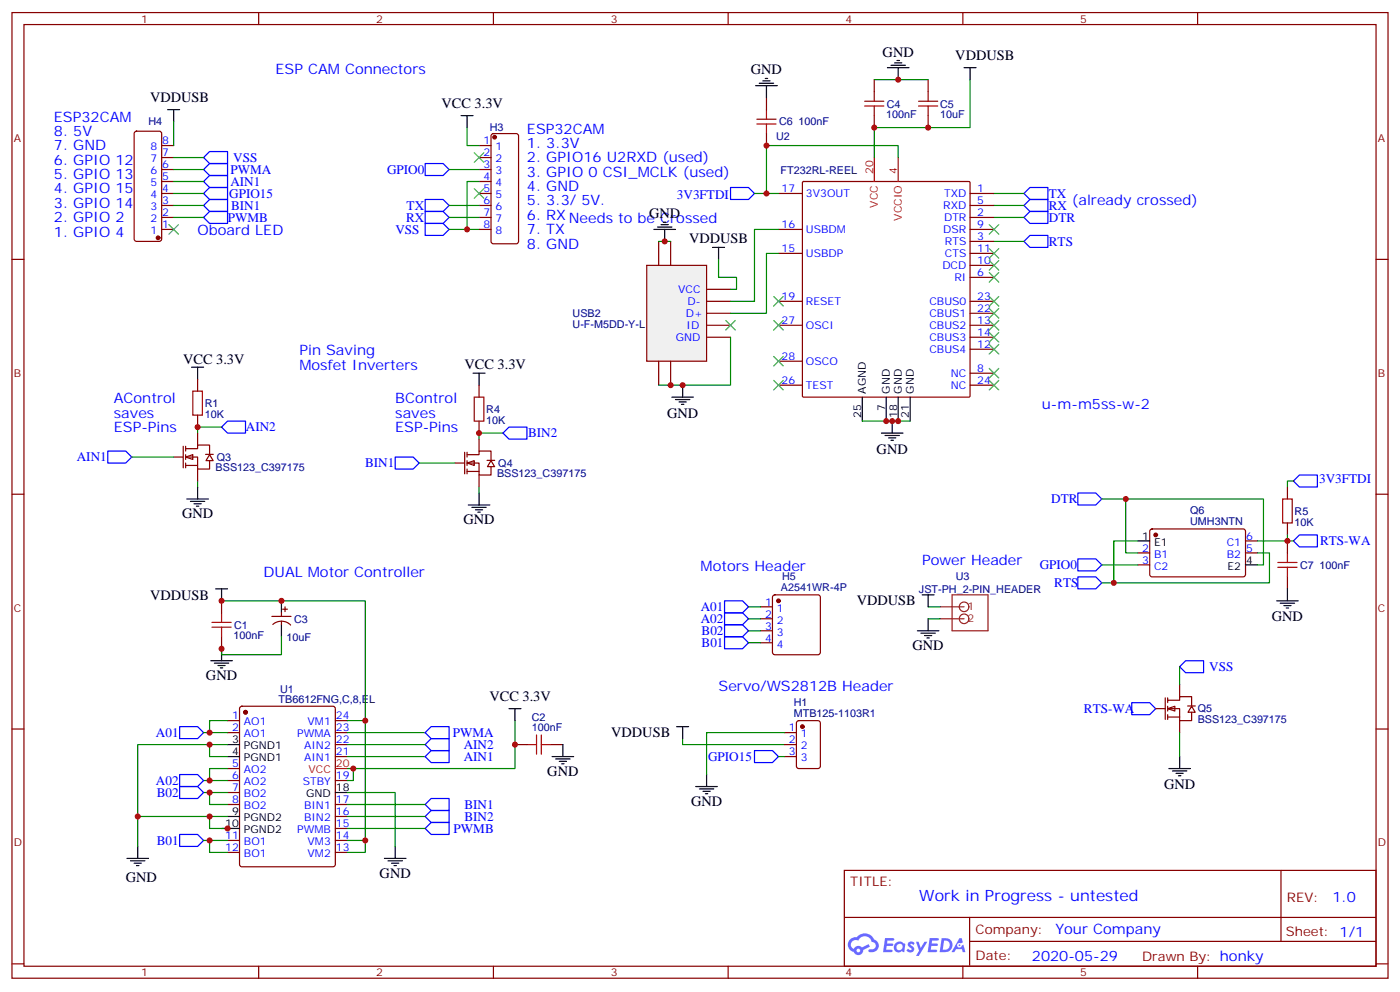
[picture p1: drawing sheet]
<svg xmlns="http://www.w3.org/2000/svg" width="412mm" height="292mm" viewBox="0 0 412 292" stroke-linecap="round" stroke-linejoin="round" font-family="sans-serif">
<g fill="none" stroke="#870000" stroke-width=".35">
<path d="M3.5 3.7h405.4v284.3h-405.4zM7.1 7.2h398.2v277.3h-398.2zM76.2 3.7v3.5M145.3 3.7v3.5M214.5 3.7v3.5M283.6 3.7v3.5M352.8 3.7v3.5M3.5 76.4h3.6M405.3 76.4h3.6M3.5 145.5h3.6M405.3 145.5h3.6M3.5 214.7h3.6"/>
<path d="M405.3 214.7h3.6M248.7 256.3h156.6v28.2h-156.6zM377.3 256.3v20.9M248.7 270.1h156.5M285.6 277.2h119.6M285.6 270.1v14.2M3.5 283.8h3.6M76.2 284.5v3.5M145.3 284.5v3.5M214.5 284.5v3.5M283.6 284.5v3.5M352.8 284.5v3.5"/>
<path d="M405.3 283.8h3.6"/>
</g>
<g fill="#5487ff">
<path d="M267.7 277.5a1.22 1.22 0 0 1 1.7 .2l-.4 .6a.47 .47 0 0 0-.3-.4 .47 .47 0 0 0-.5 .2l.1 .2a1.14 1.14 0 0 1 .8 1.8 1.14 1.14 0 0 1-1.9 0l-.2-.2 .5-.6 .7 .5a.29 .29 0 0 0 .3-.3 .29 .29 0 0 0-.2-.3 1.04 1.04 0 0 1-.6-1.7z"/>
<path d="M260.7 276.2h2.4l.3 .2-.2 .5-1.8 .1-.1 .8h1.5l.3 .4-.3 .4h-1.6l-.2 1.1h1.7l.2 .3-.2 .3-2.6 .1z"/>
<path d="M273.8 276.2h2.4l.3 .2-.1 .5-1.8 .1-.2 .8h1.6l.3 .4-.4 .4-1.6-.1-.1 1.1 1.7 .1 .2 .3-.2 .3-2.6 .1z"/>
<path d="M282.6 276.2h.7l.3 1.3-.6 .3a.69 .69 0 0 0-1 .3 .69 .69 0 0 0 .4 .9 .69 .69 0 0 0 .9-.6l.5-.2 .6 2.2h-.8l-.2-.9h-1.8l-.5 .9h-.8z"/>
<path d="M269.8 277.3h.8l.6 1.8 1.1-1.8h.9l-2.6 4.2h-.8l.9-1.5z"/>
<path d="M277.4 276.2l-.6 4.2h1.3a2.11 2.11 0 0 0 2.5-2.1 2.11 2.11 0 0 0-2.5-2.1zM278.1 277a1.39 1.39 0 0 1 1.7 1.4 1.39 1.39 0 0 1-1.8 1.2h-.3z"/>
<path d="M263.7 277.8a1.54 1.54 0 0 0-.1 2.2 1.54 1.54 0 0 0 2.2 .1l.6 .3 .3-2.3-.2-.3h-.4a1.49 1.49 0 0 0-2.4 0zM264 278.8a.94 .94 0 0 1 1.8 0 .94 .94 0 0 1-1.8 0z"/>
<path d="M250.4 276.6a2.18 2.18 0 0 0 1.1 3.7 1.44 1.44 0 0 0 1.6 .9 1.44 1.44 0 0 0 1.2-1.4l2-1.1-.5-.7-1.9 1a1.47 1.47 0 0 0-2.4 .4 1.39 1.39 0 0 1-.7-1.9 1.39 1.39 0 0 1 2-.5 2.12 2.12 0 0 1 2.2-1.3 2.12 2.12 0 0 1 1.9 1.7 1.14 1.14 0 0 1 1.1 1.4 1.14 1.14 0 0 1-1.7 .7 .43 .43 0 0 0-.5 .4 .43 .43 0 0 0 .4 .5 1.98 1.98 0 0 0 2.5-1.2 1.98 1.98 0 0 0-1.2-2.6 3.1 3.1 0 0 0-5.3-.6l-.9 .1zM252.3 279.9a.55 .55 0 0 1 1.1 0 .55 .55 0 0 1-1.1 0z"/>
<circle cx="282.6" cy="278.3" r=".26"/>
</g>
<g fill="#870000" stroke="#870000" stroke-width=".35">
<circle cx="72.3" cy="209.7" r=".53"/>
<circle cx="145.7" cy="40.4" r=".53"/>
<circle cx="46.6" cy="70" r=".53"/>
<circle cx="229.3" cy="176.9" r=".53"/>
</g>
<g fill="none" stroke="#870000" stroke-width=".35">
<path d="M39.7 38.8l.5-.2h6.7l.7 .5v31.3l-.2 .5-.5 .2h-6.7l-.5-.2-.2-.5v-31.1zM144.9 39.5l.4-.2h6.7l.7 .5 .1 31.3-.3 .5-.5 .2h-6.7l-.5-.2-.2-.5v-31.1zM47.6 42.9h3.6M47.6 46.4h3.6M47.6 49.9h3.6M47.6 53.4h3.6M47.6 57h3.6M141.1 42.9h3.5M141.1 46.4h3.5M141.1 49.9h3.5M141.1 53.4h3.5M141.1 57h3.5"/>
<path d="M47.6 60.5h3.6M47.6 64h3.6M47.6 67.6h3.6M141.1 60.5h3.5M141.1 64h3.5M141.1 67.6h3.5M58.2 111.7v3.5M141.1 113.4v3.5M58.2 122.2v3.6M141.1 124v3.5M65.3 176.9v3.5M83.3 179.4h1.4"/>
<path d="M84 178.7v1.4M224 178.7h3.5M227.8 175.4l.4-.2h12.7l.5 .2 .3 .5v16.2l-.3 .5-.5 .2h-12.7l-.5-.2-.2-.5v-16.2zM65.3 187.5v3.5M80.1 181.5h5.6M80.4 183.9a3.8 3.8 0 0 1 5.2 .2M82.9 180.4v1.1M82.9 182.9v1.1M224 182.2h3.5M224 185.7h3.5M224 189.3h3.5M67 212.2h3.6"/>
<path d="M67 215.7h3.6M70.8 208.2l.5-.2h26.8l.6 .4 .1 46.1-.5 .7h-27l-.7-.4v-46.1zM98.8 212.2h3.5M98.8 215.7h3.5M98.8 219.3h3.5M151.7 219.3h3.5M162.3 219.3h3.5M67 226.3h3.6M67 229.8h3.6M67 233.4h3.6M67 236.9h3.6M98.8 229.8h3.5"/>
<path d="M98.8 236.9h3.5M98.8 222.8h3.5M67 247.5h3.6M67 251h3.6M98.8 247.5h3.5M98.8 251h3.5M98.8 243.9h3.5M98.8 240.4h3.5"/>
</g>
<g fill="none" stroke="#000" stroke-width=".35">
<path d="M135.8 34h3.5M137.6 34v3.6M56.4 108.1h3.6M58.2 108.1v3.6M139.3 109.9h3.6M141.1 109.9v3.5M55 146.9h6.4M56.1 147.6h4.2M57.1 148.3h2.2M57.9 149h.7M58.2 143.4v3.5M137.9 148.7h6.4"/>
<path d="M139 149.4h4.2M140.1 150.1h2.1M140.8 150.8h.7M141.1 145.2v3.5M82.9 176.9v3.5M62.1 194.6h6.3M63.1 195.3h4.3M64.2 196h2.1M64.9 196.7h.7M65.3 191v3.6M82.9 184v3.5M270.2 185.7h6.4"/>
<path d="M271.3 186.4h4.2M272.3 187.1h2.2M273 187.9h.8M273.4 182.2v3.5M67 219.3h3.6M149.9 208.7h3.6M151.7 208.7v3.5M165.8 219.3v3.5M67 222.8h3.6M98.8 233.4h3.5M162.6 222.8h6.4M163.7 223.5h4.2"/>
<path d="M164.7 224.2h2.2M165.5 224.9h.7M205 231.6h6.3M206 232.3h4.3M207.1 233h2.1M207.8 233.7h.7M208.1 228.1v3.5M37.4 252.8h6.3M38.5 253.5h4.2M39.5 254.2h2.1M40.2 254.9h.7M40.6 249.2v3.6"/>
<path d="M67 240.4h3.6M67 243.9h3.6M113.2 252.8h6.4M114.3 253.5h4.2M115.4 254.2h2.1M116.1 254.9h.7M116.4 249.2v3.6"/>
</g>
<path d="M98.8 226.3h3.5" fill="none" stroke="#f00" stroke-width=".35"/>
<g fill="none" stroke="#008700" stroke-width=".35">
<path d="M137.6 37.6v5.3h3.5M51.2 49.9h8.8M51.2 53.4h8.8M51.2 57h8.8M132.3 49.9h8.8M141.1 53.4h-3.5v14.2h3.5M51.2 60.5h8.8M51.2 64h8.8M65.3 125.8h-7.1v1.7M148.2 127.5h-7.1v1.8M58.2 141.6v1.8M65.3 176.9h42.3v74.1h-5.3"/>
<path d="M220.5 178.7h3.5M273.4 178.7h3.5M82.9 187.5v5.3h-17.6v-1.8M220.5 182.2h3.5M220.5 185.7h3.5M220.5 189.3h3.5M273.4 182.2h3.5M60 215.7h7M61.7 219.3v3.5h5.3M67 212.2h-5.3v3.5M67 219.3h-26.4v29.9M102.3 212.2h5.3"/>
<path d="M102.3 215.7h22.9M102.3 219.3h22.9M151.7 212.2v14.1h-49.4M201.1 217.5v1.8h30M60 229.8h7M60 233.4h7M61.7 233.4v3.5h5.3M67 226.3h-5.3v3.5M102.3 233.4h14.1v15.8M102.3 222.8h22.9M102.3 236.9h22.9M104.1 226.3v3.5h-1.8"/>
<path d="M40.6 240.4h26.4M60 247.5h1.7M61.7 240.4v3.5h5.3h-1.7M67 247.5h-5.3v3.5h5.3M102.3 247.5h5.3M102.3 240.4h22.9M102.3 243.9h22.9"/>
</g>
<g fill="none" stroke="#00f" stroke-width=".35">
<path d="M60 53.4l1.7-1.7h5.3v3.5h-5.3zM60 49.9l1.7-1.7h5.3v3.5h-5.3zM60 57l1.7-1.8h5.3v3.5h-5.3zM125.2 58.7h5.3l1.8 1.8-1.8 1.8h-5.3zM125.2 48.2h5.3l1.8 1.7-1.8 1.8h-5.3zM60 60.5l1.7-1.8h5.3v3.6h-5.3zM60 64l1.7-1.7h5.3v3.5h-5.3zM125.2 62.3h5.3l1.8 1.7-1.8 1.8h-5.3zM31.7 132.8h5.3l1.8 1.8-1.8 1.7h-5.3zM65.3 125.8l1.7-1.8h5.3v3.5h-5.3zM116.4 134.6h5.3l1.8 1.7-1.8 1.8h-5.3zM148.2 127.5l1.7-1.7h5.3v3.5h-5.3z"/>
<path d="M213.4 176.9h5.3l1.8 1.8-1.8 1.7h-5.3zM213.4 180.4h5.3l1.8 1.8-1.8 1.8h-5.3zM213.4 184h5.3l1.8 1.7-1.8 1.8h-5.3zM213.4 187.5h5.3l1.8 1.8-1.8 1.7h-5.3zM52.9 214h5.3l1.8 1.7-1.8 1.8h-5.3zM125.2 215.7l1.8-1.7h5.3v3.5h-5.3zM125.2 219.3l1.8-1.8h5.3v3.5h-5.3zM52.9 228.1h5.3l1.8 1.7-1.8 1.8h-5.3zM52.9 231.6h5.3l1.8 1.8-1.8 1.7h-5.3zM125.2 222.8l1.8-1.8h5.3v3.5h-5.3zM125.2 236.9l1.8-1.8h5.3v3.6h-5.3zM222.2 221h5.3l1.8 1.8-1.8 1.7h-5.3z"/>
<path d="M52.9 245.7h5.3l1.8 1.8-1.8 1.7h-5.3zM125.2 243.9l1.8-1.7h5.3v3.5h-5.3zM125.2 240.4l1.8-1.7h5.3v3.5h-5.3z"/>
</g>
<path d="M56.8 115.2h2.8v7h-2.8zM139.7 116.9h2.8v7.1h-2.8zM62.4 184.7h5.7M62.4 183.3h5.7M65.3 180.4v2.9M65.3 184.7v2.8M155.2 219.3h2.8M158 216.4v5.7M159.5 216.4v5.7M159.5 219.3h2.8" fill="none" stroke="#a10000" stroke-width=".35"/>
<g fill="none" stroke="#8c2424" stroke-width=".35">
<path d="M276.9 178.7h7.1M280.5 175.2h10.5v10.5h-10.5zM276.9 182.2h7.1"/>
<circle cx="284" cy="178.7" r="1.41"/>
<circle cx="284" cy="182.2" r="1.41"/>
</g>
<path d="M54.7 134.6l2.1-.7v1.4z" fill="#fff" stroke="#870000" stroke-width=".35"/>
<path d="M51.2 134.6h2.8M54 131.4v6.4M54.7 132.1h3.5v-1h3.5v2.8M54.7 134.6h3.5v3.5h3.5v-2.5M54.7 137.1h3.5M54.7 131.4v1.4M54.7 133.9v1.4M54.7 136.3v1.5M58.2 127.5v3.6M58.2 138.1v3.5M60.6 133.8h2.2M61.7 133.9l1.1 1.7h-2.1z" fill="none" stroke="#870000" stroke-width=".35"/>
<path d="M137.6 136.3l2.1-.7v1.5z" fill="#fff" stroke="#870000" stroke-width=".35"/>
<g fill="none" stroke="#870000" stroke-width=".35">
<path d="M225.8 28.8v3.5M225.8 39.3v3.6M257.5 23.5v3.5M257.5 34v3.6M273.4 23.5v3.5M273.4 34v3.6M229.3 57h7.1M236.4 53.6l.3-.2h48.7l.3 .2 .1 63-.2 .3h-48.9l-.3-.1zM285.8 57h7M229.3 67.6h7.1M229.3 74.6h7.1M285.8 60.5h7"/>
<path d="M285.8 67.6h7M285.8 78.1h7M285.8 74.6h7M285.8 64h7M285.8 71.1h7M229.3 95.8h7.1M229.3 88.7h7.1M285.8 81.7h7M285.8 95.8h7M285.8 99.3h7M285.8 88.7h7M285.8 92.3h7"/>
<path d="M229.3 113.4h7.1M229.3 106.4h7.1M285.8 113.4h7M285.8 109.9h7M285.8 102.8h7M134.1 136.3h2.8M136.9 133.2v6.3M137.6 133.9h3.5v-1.1h3.5v2.8M137.6 136.3h3.5v3.6h3.5v-2.5M137.6 138.8h3.5M137.6 133.2v1.4M137.6 135.6v1.5"/>
<path d="M137.6 138.1v1.4M141.1 129.3v3.5M141.1 139.9v3.5M143.5 135.6h2.2M144.6 135.6l1.1 1.8h-2.1zM231.1 215.7h3.5M231.1 219.3h3.5M234.8 212.4l.5-.2h5.6l.7 .4 .1 13-.5 .7h-5.9l-.6-.5-.1-12.9zM231.1 222.8h3.5"/>
</g>
<circle cx="236.4" cy="214" r=".53" fill="#870000" stroke="#870000" stroke-width=".35"/>
<g fill="none" stroke="#008700" stroke-width=".35">
<path d="M257.5 23.5h15.9M285.8 23.5v14.1h-28.3v8.8M264.6 46.4v-3.5h-38.8v14.1h3.5M292.8 57h8.8M132.3 60.5h8.8M132.3 64h8.8M292.8 60.5h8.8M292.8 64h8.8M292.8 71.1h8.8M38.8 134.6h12.4M123.5 136.3h10.6M254 124h14.1"/>
<path d="M141.1 143.4v1.8M231.1 215.7h-23v12.4M229.3 222.8h1.8"/>
</g>
<path d="M257.5 46.4v7M264.6 46.4v7" fill="none" stroke="#f00" stroke-width=".35"/>
<g fill="none" stroke="#000" stroke-width=".35">
<path d="M261.4 19.9h6.4M262.5 19.2h4.2M263.5 18.5h2.1M264.2 17.8h.7M264.6 19.9v3.6M284 19.9h3.5M285.8 19.9v3.6M222.6 25.2h6.4M223.7 24.5h4.2M224.7 23.8h2.1M225.4 23.1h.7M225.8 25.2v3.6"/>
<path d="M254 116.9v7.1M261.1 116.9v7.1M264.6 116.9v7.1M268.1 116.9v7.1M259.6 127.5h6.4M260.7 128.2h4.2M261.8 128.9h2.1M262.5 129.6h.7M262.8 124v3.5M344.3 226.3h6.4M345.4 227h4.2M346.4 227.7h2.1"/>
<path d="M347.1 228.4h.7M347.5 222.8v3.5"/>
</g>
<path d="M223 36.5h5.6M223 35.1h5.6M225.8 32.3v2.8M225.8 36.5v2.8M254.7 31.2h5.6M254.7 29.8h5.6M257.5 27v2.8M257.5 31.2v2.8M270.6 31.2h5.6M270.6 29.8h5.6M273.4 27v2.8M273.4 31.2v2.8" fill="none" stroke="#a10000" stroke-width=".35"/>
<path d="M60 46.4l1.7-1.8h5.3v3.6h-5.3zM303.4 55.2h5.3v3.5h-5.3l-1.8-1.7zM301.6 60.5l1.8-1.8h5.3v3.6h-5.3zM303.4 62.3h5.3v3.5h-5.3l-1.8-1.8zM303.4 69.3h5.3v3.5h-5.3l-1.8-1.7zM349.2 194.6h5.3v3.5h-5.3l-1.7-1.8zM333.4 206.9h5.3l1.7 1.8-1.7 1.7h-5.3z" fill="none" stroke="#00f" stroke-width=".35"/>
<path d="M344 208.7l2.1-.7v1.4z" fill="#fff" stroke="#870000" stroke-width=".35"/>
<g fill="none" stroke="#870000" stroke-width=".35">
<path d="M338.9 156l.5-.2h27.1l.4 .7-.1 12.9-.6 .5-27.1-.1-.4-.6v-12.7zM366.9 159.3h3.5M379.2 143.4v3.5M379.2 154v3.5M379.2 159.3v3.5M335.1 162.8h3.6M335.1 166.3h3.6M366.9 162.8h3.5M379.2 169.9v3.5M340.4 208.7h2.9M343.3 205.5v6.3M344 206.2h3.5v-1.1h3.5v2.9"/>
<path d="M344 208.7h3.5v3.5h3.5v-2.5M344 211.1h3.5M344 205.5v1.4M344 208v1.4M344 210.4v1.4M347.5 201.6v3.5M347.5 212.2v3.5M349.8 207.9h2.3M351 208l1.1 1.7h-2.1z"/>
</g>
<g fill="none" stroke="#000" stroke-width=".35">
<path d="M49.4 32.3h3.5M51.2 32.3v3.5M209.9 72.8h3.5M211.7 72.8v3.6M335.1 159.3h3.6M63.5 173.4h3.5M65.3 173.4v3.5M271.6 175.2h3.6M273.4 175.2v3.5M366.9 166.3h3.5M376.1 176.9h6.3M377.1 177.6h4.3"/>
<path d="M378.2 178.3h2.1M378.9 179h.7M379.2 173.4v3.5M199.3 214h3.5M201.1 214v3.5"/>
</g>
<g fill="none" stroke="#008700" stroke-width=".35">
<path d="M51.2 35.8v7.1M51.2 46.4h8.8M222.2 57h3.6M132.3 67.6h5.3M324.6 146.9h47.6v19.4h-1.8M331.6 146.9v15.9h3.5M335.1 159.3h-7v12.3h-3.5M370.4 159.3h10.6M379.2 157.5v1.8M381 141.6h-1.8v1.8M324.6 166.3h10.5M370.4 162.8h3.5v8.8h-45.8"/>
<path d="M347.5 196.3v5.3M347.5 215.7v7.1"/>
</g>
<path d="M215.2 55.2h5.3l1.7 1.8-1.7 1.7h-5.3zM125.2 65.8h5.3l1.8 1.8-1.8 1.7h-5.3zM317.5 145.2h5.3l1.8 1.7-1.8 1.8h-5.3zM381 159.3l1.8-1.8h5.3v3.5h-5.3zM381 141.6l1.8-1.7h5.3v3.5h-5.3zM317.5 169.9h5.3l1.8 1.7-1.8 1.8h-5.3zM317.5 164.6h5.3l1.8 1.7-1.8 1.8h-5.3z" fill="none" stroke="#00f" stroke-width=".35"/>
<circle cx="340.4" cy="157.5" r=".53" fill="#870000" stroke="#870000" stroke-width=".35"/>
<path d="M377.8 146.9h2.8v7.1h-2.8zM376.4 167h5.7M376.4 165.6h5.7M379.2 162.8v2.8M379.2 167v2.9" fill="none" stroke="#a10000" stroke-width=".35"/>
<g fill="none" stroke="#3c3" stroke-width=".35">
<path d="M139.7 55.6l2.8 2.8M139.7 45l2.8 2.8M142.5 55.6l-2.8 2.8M142.5 45l-2.8 2.8M49.7 66.1l2.9 2.9M52.6 66.1l-2.9 2.9M291.4 76.7l2.8 2.9M291.4 73.2l2.8 2.8M291.4 66.1l2.8 2.9M294.2 76.7l-2.8 2.9M294.2 73.2l-2.8 2.8M294.2 66.1l-2.8 2.9"/>
<path d="M227.9 94.4l2.8 2.8M227.9 87.3l2.8 2.8M230.7 94.4l-2.8 2.8M230.7 87.3l-2.8 2.8M291.4 80.3l2.8 2.8M291.4 87.3l2.8 2.8M291.4 90.8l2.8 2.9M291.4 94.4l2.8 2.8M291.4 97.9l2.8 2.8M294.2 80.3l-2.8 2.8M294.2 87.3l-2.8 2.8M294.2 90.8l-2.8 2.9"/>
<path d="M294.2 94.4l-2.8 2.8M294.2 97.9l-2.8 2.8M227.9 112l2.8 2.8M227.9 105l2.8 2.8M230.7 112l-2.8 2.8M230.7 105l-2.8 2.8M291.4 101.4l2.8 2.8M291.4 108.5l2.8 2.8M291.4 112l2.8 2.8M294.2 101.4l-2.8 2.8M294.2 108.5l-2.8 2.8M294.2 112l-2.8 2.8"/>
</g>
<path d="M190.5 78.1h17.6v28.3h-17.6z" fill="#f0f0f0" stroke="#870000" stroke-width=".35"/>
<path d="M194 71.1v7M197.6 71.1v7M208.1 99.3h7.1M208.1 85.2h7.1M208.1 88.7h7.1M208.1 92.3h7.1M208.1 95.8h7.1M194 106.4v7M197.6 106.4v7" fill="none" stroke="#870000" stroke-width=".35"/>
<path d="M194 71.1h3.6M211.7 76.4v5.3h5.3v3.5h-1.8M229.3 67.6h-7.1v21.1h-7M229.3 74.6h-3.5v17.7h-10.6M215.2 99.3v14.1h-21.2" fill="none" stroke="#008700" stroke-width=".35"/>
<path d="M192.6 67.6h6.4M193.7 66.9h4.2M194.7 66.1h2.1M195.4 65.4h.7M195.8 67.6v3.5M197.9 116.9h6.4M199 117.7h4.2M200 118.4h2.1M200.7 119.1h.7M201.1 113.4v3.5" fill="none" stroke="#000" stroke-width=".35"/>
<path d="M213.8 94.4l2.8 2.8M216.6 94.4l-2.8 2.8" fill="none" stroke="#3c3" stroke-width=".35"/>
<g fill="#c00">
<circle cx="264.6" cy="23.5" r=".88"/>
<circle cx="262.8" cy="124" r=".88"/>
<circle cx="104.1" cy="226.3" r=".88"/>
<circle cx="82.9" cy="176.9" r=".88"/>
<circle cx="40.6" cy="240.4" r=".88"/>
<circle cx="141.1" cy="127.5" r=".88"/>
<circle cx="61.7" cy="240.4" r=".88"/>
<circle cx="67" cy="243.9" r=".88"/>
<circle cx="61.7" cy="219.3" r=".88"/>
<circle cx="61.7" cy="215.7" r=".88"/>
<circle cx="61.7" cy="233.4" r=".88"/>
<circle cx="61.7" cy="229.8" r=".88"/>
<circle cx="61.7" cy="247.5" r=".88"/>
<circle cx="58.2" cy="125.8" r=".88"/>
<circle cx="65.3" cy="191" r=".88"/>
<circle cx="107.6" cy="212.2" r=".88"/>
<circle cx="107.6" cy="247.5" r=".88"/>
<circle cx="151.7" cy="219.3" r=".88"/>
<circle cx="264.6" cy="124" r=".88"/>
<circle cx="261.1" cy="124" r=".88"/>
<circle cx="257.5" cy="37.6" r=".88"/>
<circle cx="225.8" cy="42.9" r=".88"/>
<circle cx="273.4" cy="37.6" r=".88"/>
<circle cx="65.3" cy="176.9" r=".88"/>
<circle cx="137.6" cy="67.6" r=".88"/>
<circle cx="328.1" cy="171.6" r=".88"/>
<circle cx="331.6" cy="146.9" r=".88"/>
<circle cx="379.2" cy="159.3" r=".88"/>
<circle cx="225.8" cy="57" r=".88"/>
<circle cx="197.6" cy="113.4" r=".88"/>
<circle cx="195.8" cy="71.1" r=".88"/>
<circle cx="201.1" cy="113.4" r=".88"/>
</g>
<text font-size="4.6" fill="#00f" x="270.8" y="265.3">Work in Progress - untested</text>
<g font-size="4.2">
<text x="260" y="16.7">GND</text>
<text x="281.4" y="17.8">VDDUSB</text>
<text x="221.2" y="21.9">GND</text>
<text x="44.2" y="30.1">VDDUSB</text>
<text x="130.1" y="31.9">VCC 3.3V</text>
<text x="191.2" y="64.2">GND</text>
<text x="203" y="71.6">VDDUSB</text>
<text x="53.9" y="107">VCC 3.3V</text>
<text x="136.8" y="108.8">VCC 3.3V</text>
<text x="196.5" y="123.1">GND</text>
<text x="258.2" y="133.6">GND</text>
<text x="53.6" y="152.6">GND</text>
<text x="136.5" y="154.3">GND</text>
<text x="44.2" y="176.5">VDDUSB</text>
<text x="252.4" y="178.3">VDDUSB</text>
<text x="374.6" y="183">GND</text>
<text x="268.8" y="191.4">GND</text>
<text x="60.7" y="200.2">GND</text>
<text x="144.2" y="206.6">VCC 3.3V</text>
<text x="180" y="217.1">VDDUSB</text>
<text x="161.2" y="228.4">GND</text>
<text x="342.9" y="232.4">GND</text>
<text x="203.6" y="237.2">GND</text>
<text x="37" y="259.8">GND</text>
<text x="111.8" y="258.4">GND</text>
</g>
<g font-size="4.2" fill="#00f">
<text x="81.1" y="21.7">ESP CAM Connectors</text>
<text x="15.9" y="35.8">ESP32CAM</text>
<text x="15.9" y="40">8. 5V</text>
<text x="155.2" y="39.3">ESP32CAM</text>
<text x="15.9" y="44.3">7. GND</text>
<text x="155.2" y="43.6">1. 3.3V</text>
<text x="155.2" y="47.8">2. GPIO16 U2RXD (used)</text>
<text x="15.9" y="48.5">6. GPIO 12</text>
<text x="15.9" y="52.7">5. GPIO 13</text>
<text x="155.2" y="52">3. GPIO 0 CSI_MCLK (used)</text>
<text x="15.9" y="57">4. GPIO 15</text>
<text x="155.2" y="56.3">4. GND</text>
<text x="15.9" y="61.2">3. GPIO 14</text>
<text x="15.9" y="65.4">2. GPIO 2</text>
<text x="155.2" y="60.5">5. 3.3/ 5V.</text>
<text x="155.2" y="64.7">6. RX</text>
<text x="167.6" y="65.8">Needs to be Crossed</text>
<text x="315.7" y="60.5">(already crossed)</text>
<text x="15.9" y="69.7">1. GPIO 4</text>
<text x="58.2" y="69.3">Oboard LED</text>
<text x="155.2" y="69">7. TX</text>
<text x="155.2" y="73.2">8. GND</text>
<text x="88.2" y="104.6">Pin Saving</text>
<text x="88.2" y="108.8">Mosfet Inverters</text>
<text x="33.5" y="118.7">AControl</text>
<text x="116.4" y="118.7">BControl</text>
<text x="33.5" y="122.9">saves</text>
<text x="116.4" y="122.9">saves</text>
<text x="306.9" y="120.5">u-m-m5ss-w-2</text>
<text x="33.5" y="127.2">ESP-Pins</text>
<text x="116.4" y="127.2">ESP-Pins</text>
<text x="271.6" y="166.3">Power Header</text>
<text x="77.6" y="169.9">DUAL Motor Controller</text>
<text x="206.4" y="168.1">Motors Header</text>
<text x="211.7" y="203.4">Servo/WS2812B Header</text>
<text x="392.5" y="265.6">1.0</text>
<text x="310.9" y="275.1">Your Company</text>
<text x="304" y="282.9">2020-05-29</text>
</g>
<g font-size="3.9" fill="#00f">
<text x="68.7" y="47.6">VSS</text>
<text x="67.9" y="51.2">PWMA</text>
<text x="114" y="51.2">GPIO0</text>
<text x="67.5" y="58.2">GPIO15</text>
<text x="67.8" y="54.7">AIN1</text>
<text x="199.4" y="58.7">3V3FTDI</text>
<text x="309" y="58.3">TX</text>
<text x="67.1" y="65.3">PWMB</text>
<text x="68.1" y="61.8">BIN1</text>
<text x="119.6" y="65.3">RX</text>
<text x="119.8" y="61.7">TX</text>
<text x="309" y="61.8">RX</text>
<text x="309" y="65.3">DTR</text>
<text x="116.5" y="68.8">VSS</text>
<text x="309" y="72.4">RTS</text>
<text x="72.4" y="127">AIN2</text>
<text x="155.6" y="128.8">BIN2</text>
<text x="22.6" y="135.8">AIN1</text>
<text x="107.5" y="137.6">BIN1</text>
<text x="388.6" y="142.3">3V3FTDI</text>
<text x="309.7" y="148.2">DTR</text>
<text x="388.8" y="160.5">RTS-WA</text>
<text x="306.3" y="167.6">GPIO0</text>
<text x="310.5" y="172.8">RTS</text>
<text x="206.4" y="179.9">A01</text>
<text x="206.4" y="183.4">A02</text>
<text x="206.7" y="187">B02</text>
<text x="206.7" y="190.5">B01</text>
<text x="356.2" y="197.6">VSS</text>
<text x="319.3" y="209.9">RTS-WA</text>
<text x="45.9" y="217">A01</text>
<text x="133.4" y="217">PWMA</text>
<text x="136.6" y="220.5">AIN2</text>
<text x="136.6" y="224">AIN1</text>
<text x="208.6" y="224.1">GPIO15</text>
<text x="45.9" y="231.1">A02</text>
<text x="46.2" y="234.6">B02</text>
<text x="136.8" y="238.1">BIN1</text>
<text x="133.6" y="245.2">PWMB</text>
<text x="136.8" y="241.7">BIN2</text>
<text x="46.2" y="248.7">B01</text>
</g>
<g font-size="3.9" fill="#800">
<text x="250.5" y="260.9">TITLE:</text>
<text x="379.1" y="265.6">REV:</text>
<text x="287.4" y="275.1">Company:</text>
<text x="378.7" y="275.7">Sheet: 1/1</text>
<text x="287.4" y="282.8">Date:</text>
<text x="336.4" y="282.8">Drawn By: honky</text>
</g>
<g font-size="3.2" fill="#800">
<text x="41.6" y="6.7">1</text>
<text x="110.8" y="6.7">2</text>
<text x="179.9" y="6.7">3</text>
<text x="249.1" y="6.7">4</text>
<text x="318.2" y="6.7">5</text>
<text x="4.1" y="41.8">A</text>
<text x="405.9" y="41.8">A</text>
<text x="4.1" y="110.9">B</text>
<text x="405.9" y="110.9">B</text>
<text x="4.1" y="180.1">C</text>
<text x="405.9" y="180.1">C</text>
<text x="4.1" y="249.2">D</text>
<text x="405.9" y="249.2">D</text>
<text x="41.6" y="287.5">1</text>
<text x="110.8" y="287.5">2</text>
<text x="179.9" y="287.5">3</text>
<text x="249.1" y="287.5">4</text>
<text x="318.2" y="287.5">5</text>
</g>
<g font-size="3.2" fill="#000080">
<text x="261.1" y="34.8">100nF</text>
<text x="261.2" y="31.7">C4</text>
<text x="276.9" y="34.8">10uF</text>
<text x="276.9" y="31.7">C5</text>
<text x="43.7" y="37">H4</text>
<text x="144.2" y="38.7">H3</text>
<text x="228.6" y="41.3">U2</text>
<text x="229.5" y="37">C6</text>
<text x="235.2" y="36.9">100nF</text>
<text x="229.9" y="51.1">FT232RL-REEL</text>
<text x="168.7" y="93.4">USB2</text>
<text x="168.7" y="96.6">U-F-M5DD-Y-L</text>
<text x="60.3" y="119.9">R1</text>
<text x="60.3" y="123">10K</text>
<text x="143.2" y="124.8">10K</text>
<text x="143.2" y="121.6">R4</text>
<text x="63.9" y="135.6">Q3</text>
<text x="146.8" y="137.4">Q4</text>
<text x="63.5" y="138.8">BSS123_C397175</text>
<text x="146.4" y="140.6">BSS123_C397175</text>
<text x="350.6" y="154.6">UMH3NTN</text>
<text x="350.6" y="151.4">Q6</text>
<text x="381.4" y="154.8">10K</text>
<text x="381.4" y="151.6">R5</text>
<text x="382.9" y="167.5">C7</text>
<text x="388.7" y="167.4">100nF</text>
<text x="230.4" y="170.9">H5</text>
<text x="281.5" y="170.9">U3</text>
<text x="230.1" y="174.1">A2541WR-4P</text>
<text x="270.7" y="174.5">JST-PH_2-PIN_HEADER</text>
<text x="69" y="185.1">C1</text>
<text x="86.6" y="183.4">C3</text>
<text x="68.8" y="188.3">100nF</text>
<text x="84.4" y="188.6">10uF</text>
<text x="82.5" y="204">U1</text>
<text x="82.1" y="206.9">TB6612FNG,C,8,EL</text>
<text x="233.8" y="208">H1</text>
<text x="352.8" y="209.8">Q5</text>
<text x="156.6" y="215.4">100nF</text>
<text x="156.6" y="212.2">C2</text>
<text x="233.8" y="211.1">MTB125-1103R1</text>
<text x="352.8" y="213">BSS123_C397175</text>
</g>
<g font-size="3.2" fill="#00f">
<text x="44.3" y="47.8">7</text>
<text x="44.3" y="44.3">8</text>
<text x="47.8" y="46">7</text>
<text x="47.8" y="42.5">8</text>
<text x="142.4" y="42.5">1</text>
<text x="142.4" y="46">2</text>
<text x="145.9" y="44.3">1</text>
<text x="145.9" y="47.8">2</text>
<text x="44.3" y="51.3">6</text>
<text x="47.8" y="53.1">5</text>
<text x="47.8" y="49.6">6</text>
<text x="142.4" y="49.6">3</text>
<text x="142.4" y="53.1">4</text>
<text x="145.9" y="51.3">3</text>
<text x="44.3" y="58.4">4</text>
<text x="44.3" y="54.9">5</text>
<text x="47.8" y="56.6">4</text>
<text x="142.4" y="56.6">5</text>
<text x="145.9" y="54.9">4</text>
<text x="145.9" y="58.4">5</text>
<text x="230.2" y="56.6">17</text>
<text x="237.4" y="58">3V3OUT</text>
<text x="278.1" y="58">TXD</text>
<text x="287.9" y="56.6">1</text>
<text x="44.3" y="65.4">2</text>
<text x="44.3" y="61.9">3</text>
<text x="47.8" y="63.7">2</text>
<text x="47.8" y="60.1">3</text>
<text x="142.4" y="60.1">6</text>
<text x="142.4" y="63.7">7</text>
<text x="145.9" y="61.9">6</text>
<text x="145.9" y="65.4">7</text>
<text x="277.9" y="61.6">RXD</text>
<text x="278.1" y="65.1">DTR</text>
<text x="287.9" y="60.1">5</text>
<text x="287.9" y="63.7">2</text>
<text x="44.3" y="69">1</text>
<text x="47.8" y="67.2">1</text>
<text x="142.4" y="67.2">8</text>
<text x="145.9" y="69">8</text>
<text x="230.2" y="67.2">16</text>
<text x="237.4" y="68.6">USBDM</text>
<text x="277.9" y="68.6">DSR</text>
<text x="287.9" y="67.2">9</text>
<text x="287.9" y="70.7">3</text>
<text x="230.2" y="74.3">15</text>
<text x="237.4" y="75.7">USBDP</text>
<text x="278.4" y="75.7">CTS</text>
<text x="278.4" y="72.1">RTS</text>
<text x="287.9" y="77.8">10</text>
<text x="287.9" y="74.3">11</text>
<text x="277.6" y="79.2">DCD</text>
<text x="281.2" y="82.7">RI</text>
<text x="287.9" y="81.3">6</text>
<text x="199.8" y="86.3">VCC</text>
<text x="202.5" y="89.8">D-</text>
<text x="230.2" y="88.4">19</text>
<text x="237.4" y="89.8">RESET</text>
<text x="273.8" y="89.8">CBUS0</text>
<text x="287.9" y="88.4">23</text>
<text x="202" y="93.3">D+</text>
<text x="230.2" y="95.4">27</text>
<text x="273.8" y="93.3">CBUS1</text>
<text x="287.9" y="95.4">13</text>
<text x="287.9" y="91.9">22</text>
<text x="199.1" y="100.4">GND</text>
<text x="202.2" y="96.8">ID</text>
<text x="237.4" y="96.8">OSCI</text>
<text x="273.8" y="96.8">CBUS2</text>
<text x="273.8" y="100.4">CBUS3</text>
<text x="287.9" y="99">14</text>
<text x="230.2" y="106">28</text>
<text x="237.4" y="107.4">OSCO</text>
<text x="273.8" y="103.9">CBUS4</text>
<text x="287.9" y="102.5">12</text>
<text x="230.2" y="113.1">26</text>
<text x="280.1" y="110.9">NC</text>
<text x="287.9" y="113.1">24</text>
<text x="287.9" y="109.5">8</text>
<text x="237.4" y="114.5">TEST</text>
<text x="280.1" y="114.5">NC</text>
<text x="361.4" y="160.7">C1</text>
<text x="367.1" y="158.9">6</text>
<text x="336.5" y="162.5">2</text>
<text x="336.5" y="166">3</text>
<text x="340" y="164.2">B1</text>
<text x="340" y="167.7">C2</text>
<text x="361.4" y="164.2">B2</text>
<text x="367.1" y="162.5">5</text>
<text x="225.3" y="178.3">1</text>
<text x="225.3" y="181.9">2</text>
<text x="225.3" y="185.4">3</text>
<text x="228.8" y="180.1">1</text>
<text x="228.8" y="183.6">2</text>
<text x="225.3" y="188.9">4</text>
<text x="228.8" y="187.1">3</text>
<text x="228.8" y="190.7">4</text>
<text x="68.4" y="211.8">1</text>
<text x="68.4" y="215.4">2</text>
<text x="71.9" y="213.6">AO1</text>
<text x="90.6" y="213.6">VM1</text>
<text x="99" y="215.4">23</text>
<text x="99" y="211.8">24</text>
<text x="232.4" y="215.4">1</text>
<text x="71.9" y="217.1">AO1</text>
<text x="87.6" y="217.1">PWMA</text>
<text x="89.6" y="220.7">AIN2</text>
<text x="99" y="218.9">22</text>
<text x="232.4" y="218.9">2</text>
<text x="235.9" y="217.1">1</text>
<text x="235.9" y="220.7">2</text>
<text x="68.4" y="226">5</text>
<text x="71.9" y="227.7">AO2</text>
<text x="89.6" y="224.2">AIN1</text>
<text x="99" y="222.4">21</text>
<text x="232.4" y="222.4">3</text>
<text x="235.9" y="224.2">3</text>
<text x="68.4" y="229.5">6</text>
<text x="68.4" y="233">7</text>
<text x="71.9" y="231.2">AO2</text>
<text x="89.2" y="231.2">STBY</text>
<text x="99" y="229.5">19</text>
<text x="68.4" y="236.5">8</text>
<text x="71.9" y="234.8">BO2</text>
<text x="71.9" y="238.3">BO2</text>
<text x="89.6" y="238.3">BIN1</text>
<text x="99" y="236.5">17</text>
<text x="87.6" y="245.4">PWMB</text>
<text x="89.6" y="241.8">BIN2</text>
<text x="99" y="243.6">15</text>
<text x="99" y="240.1">16</text>
<text x="66.3" y="247.1">11</text>
<text x="66.3" y="250.6">12</text>
<text x="71.9" y="248.9">BO1</text>
<text x="90.6" y="248.9">VM3</text>
<text x="99" y="250.6">13</text>
<text x="99" y="247.1">14</text>
<text x="71.9" y="252.4">BO1</text>
<text x="90.6" y="252.4">VM2</text>
</g>
<g font-size="3.2" fill="#f00">
<text x="257.2" y="51.3" transform="rotate(-90 257.2 51.3)">20</text>
<text x="264.2" y="51.3" transform="rotate(-90 264.2 51.3)">4</text>
<text x="258.6" y="61.1" transform="rotate(-90 258.6 61.1)">VCC</text>
<text x="265.6" y="64.9" transform="rotate(-90 265.6 64.9)">VCCIO</text>
<text x="90.9" y="227.7">VCC</text>
<text x="99" y="226">20</text>
</g>
<g font-size="3.2">
<text x="255.1" y="115.9" transform="rotate(-90 255.1 115.9)">AGND</text>
<text x="262.1" y="115.9" transform="rotate(-90 262.1 115.9)">GND</text>
<text x="265.6" y="115.9" transform="rotate(-90 265.6 115.9)">GND</text>
<text x="269.2" y="115.9" transform="rotate(-90 269.2 115.9)">GND</text>
<text x="253.6" y="123.1" transform="rotate(-90 253.6 123.1)">25</text>
<text x="260.7" y="121.1" transform="rotate(-90 260.7 121.1)">7</text>
<text x="264.2" y="123.1" transform="rotate(-90 264.2 123.1)">18</text>
<text x="267.8" y="123.1" transform="rotate(-90 267.8 123.1)">21</text>
<text x="336.5" y="158.9">1</text>
<text x="340" y="160.7">E1</text>
<text x="361.6" y="167.7">E2</text>
<text x="367.1" y="166">4</text>
<text x="68.4" y="218.9">3</text>
<text x="71.9" y="220.7">PGND1</text>
<text x="68.4" y="222.4">4</text>
<text x="71.9" y="224.2">PGND1</text>
<text x="99" y="233">18</text>
<text x="90.2" y="234.8">GND</text>
<text x="66.3" y="243.6">10</text>
<text x="68.4" y="240.1">9</text>
<text x="71.9" y="241.8">PGND2</text>
<text x="71.9" y="245.4">PGND2</text>
</g>
<g font-size="3.2" fill="#8d2323">
<text x="285" y="179.7">1</text>
<text x="285" y="183.3">2</text>
</g>
</svg>
